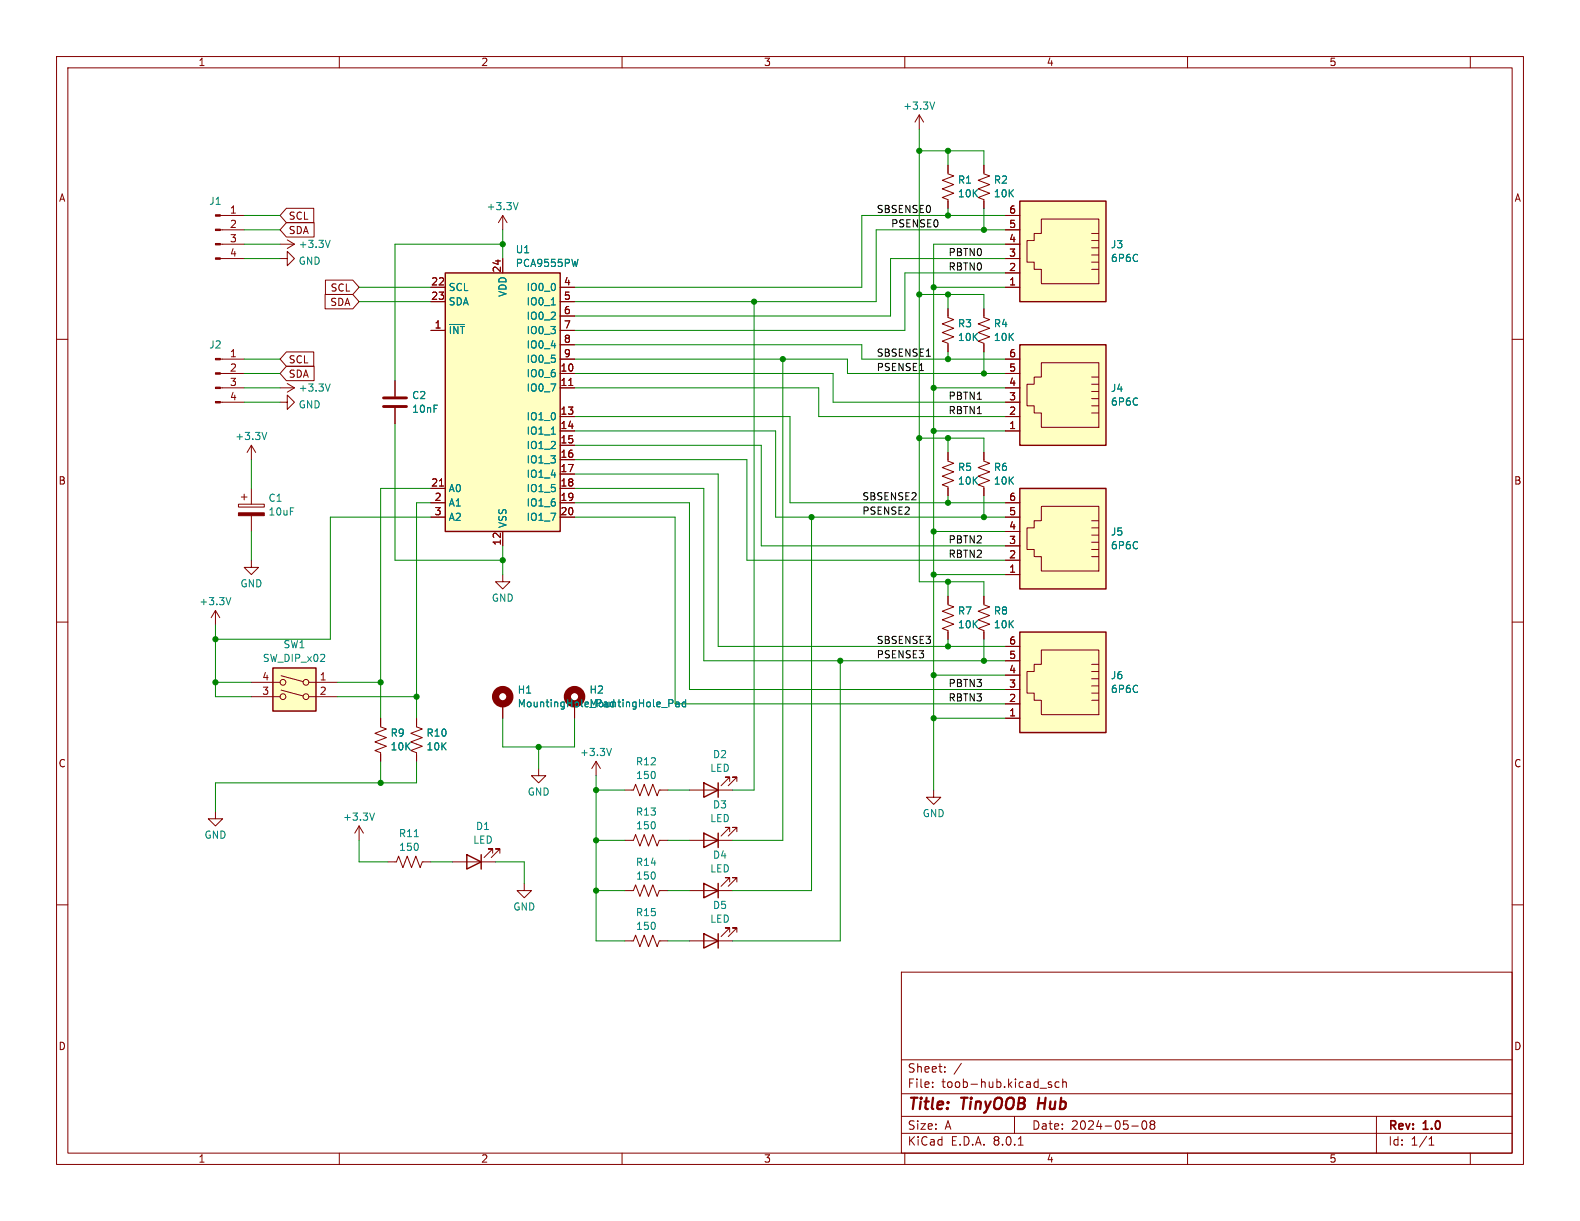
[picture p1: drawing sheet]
<svg xmlns="http://www.w3.org/2000/svg" width="279mm" height="216mm" viewBox="0 0 279 216" stroke-linecap="round" stroke-linejoin="round" font-family="sans-serif">
<g fill="none" stroke="#840000" stroke-width=".18">
<path d="M10 10h259.4v195.9h-259.4zM12 12h255.4v191.9h-255.4zM60 10v2M110 10v2M160 10v2M210 10v2M260 10v2M10 60h2M267.4 60h2M10 110h2M267.4 110h2M10 160h2"/>
<path d="M267.4 160h2M159.4 171.9h108v32h-108zM159.4 197.4h108M159.4 193.4h108M159.4 187.4h108M164.9 192.1v.2M164.9 191.4v.1M167.1 189.4v.2M167.1 188.7v.1M170 188l-1.3 1.9M179.4 197.4v3M185.9 191.4l-.3-.1-.2 .2v.2l.5 .2v.3h-.5"/>
<path d="M187.3 191.4l-.4-.1-.3 .3v.4l.1 .2h.6M187.9 191.4l.2-.1 .4 .1 .1 .9M187.9 190.8v1.5M200.1 199.1h1.2M202.1 198.3l.2-.1a.81 .81 0 0 1 .6 .6 .81 .81 0 0 1-.3 .8l-.2 .1a.81 .81 0 0 1-.3-1.4zM203.6 198.8l-.2-.3 .2-.3 .5 .1 .1 .2-.3 .3M203.6 198.8l-.2 .3v.3l.2 .3 .5-.1 .1-.2-.1-.4-.2-.2M203.6 198.8h.3M243.4 197.4v6.5M60 203.9v2M110 203.9v2M159.4 200.4h108"/>
<path d="M160 203.9v2M180.1 202.5h.8M210 203.9v2M252.7 202.5h.9M252.7 201.4l.4-.4v1.5M260 203.9v2"/>
</g>
<path d="M183.8 194.1l-.3 2" fill="none" stroke="#840000" stroke-width=".4"/>
<path d="M180.3 111.8h15.3v17.7h-15.3z" fill="#ffffc2"/>
<g fill="none" stroke="#840000" stroke-width=".18">
<path d="M167.6 80v1.5l1.1 .4-2.1 .8 2.1 .7-2.1 .8 2.1 .8-2.1 .7 1 .4v1.5M174 80v1.5l1 .4-2 .8 2 .7-2 .8 2 .8-2 .7 1 .4v1.5M88.9 101.6v1.3h1.3l-1.3 1.2-1.3-1.2h1.3M167.6 105.4v1.5l1.1 .4-2.1 .8 2.1 .7-2.1 .8 2.1 .8-2.1 .7 1 .4v1.5M174 105.4v1.5l1 .4-2 .8 2 .7-2 .8 2 .8-2 .7 1 .4v1.5M177.8 119.4h2.5M177.8 116.8h2.5M177.8 114.3h2.5M184.1 114.9h10.2v11.5h-10.2v-2.6h-1.2v-1.2h-1.3v-3.9h1.3v-1.2h1.2zM193 118.7h1.3M193 117.5h1.3M73.7 127v1.5l1 .4-2.1 .8 2.1 .7-2.1 .8 2.1 .8-2.1 .7 1.1 .4v1.5"/>
<path d="M88.9 124.5v2.5M95.2 135.9v1.3h1.3l-1.3 1.2-1.2-1.2h1.2M101.6 124.5v2.5M105.4 134.6l-.8 1.3M105.4 134.6v2.6M105.4 134.6l.8 1.3M110.5 139.7h1.5l.4-1 .8 2 .7-2 .8 2 .7-2 .8 2 .4-1h1.5M121.9 139.7h7.6M129 138.2v-.8h-.7h.7l-1.5 1.5M130.3 138.2v-.8h-.8h.8l-1.5 1.5M165.1 139.7v1.3h1.3l-1.3 1.2-1.3-1.2h1.3M177.8 127h2.5"/>
<path d="M177.8 124.5h2.5M177.8 121.9h2.5M193 123.8h1.3M193 122.6h1.3M193 121.3h1.3M193 120h1.3M68.6 152.4h1.5l.4-1 .7 2 .8-2 .8 2 .7-2 .8 2 .4-1h1.5M80 152.4h7.6M87.1 150.9v-.8h-.7h.7l-1.5 1.5M88.4 150.9v-.8h-.8h.8l-1.5 1.5M92.7 156.2v1.3h1.3l-1.3 1.3-1.3-1.3h1.3M110.5 157.5h1.5l.4-1 .8 2 .7-2 .8 2 .7-2 .8 2 .4-1h1.5"/>
<path d="M121.9 166.4h7.6M129 164.8v-.7h-.7h.7l-1.5 1.5M130.3 164.8v-.7h-.8h.8l-1.5 1.5"/>
</g>
<path d="M180.3 111.8h15.3v17.7h-15.3zM124.5 138.4l2.5 1.3-2.5 1.3zM127 138.4v2.6M82.5 151.1l2.6 1.3-2.6 1.3zM85.1 151.1v2.6M124.5 165.1l2.5 1.3-2.5 1.2zM127 165.1v2.5" fill="none" stroke="#840000" stroke-width=".25"/>
<g fill="none" stroke="#840000" stroke-width="1.3">
<circle cx="88.9" cy="123.2" r="1.27"/>
<circle cx="101.6" cy="123.2" r="1.27"/>
</g>
<path d="M108.1 132.3l-.4 1.3M119.7 124.1l.3 .1 .1 .8M120.1 124.9l-.4 .1M120.1 124.4l-.4 .1M121.2 124.2l-.3-.1-.3 .3 .2 .5h.4M121.2 123.7v1.3M73.3 147.9h.7" fill="none" stroke="#008484" stroke-width=".18"/>
<path d="M180.3 86.4h15.3v17.7h-15.3z" fill="#ffffc2"/>
<g fill="none" stroke="#840000" stroke-width=".18">
<path d="M177.8 99.1h2.5M177.8 96.5h2.5M177.8 94h2.5M177.8 91.4h2.5M177.8 88.9h2.5M184.1 89.5h10.2v11.5h-10.2v-2.6h-1.2v-1.2h-1.3v-3.9h1.3v-1.2h1.2zM193 98.4h1.3M193 97.2h1.3M193 95.9h1.3M193 94.6h1.3M193 93.3h1.3M193 92.1h1.3"/>
<path d="M177.8 101.6h2.5"/>
</g>
<path d="M180.3 86.4h15.3v17.7h-15.3z" fill="none" stroke="#840000" stroke-width=".25"/>
<path d="M180.3 61h15.3v17.7h-15.3z" fill="#ffffc2"/>
<g fill="none" stroke="#840000" stroke-width=".18">
<path d="M177.8 76.2h2.5M177.8 73.7h2.5M177.8 71.1h2.5M177.8 68.6h2.5M177.8 66h2.5M177.8 63.5h2.5M184.1 64.1h10.2v11.5h-10.2v-2.6h-1.2v-1.2h-1.3v-3.9h1.3v-1.2h1.2zM193 73h1.3M193 71.8h1.3M193 70.5h1.3M193 69.2h1.3M193 67.9h1.3"/>
<path d="M193 66.7h1.3"/>
</g>
<path d="M180.3 61h15.3v17.7h-15.3z" fill="none" stroke="#840000" stroke-width=".25"/>
<path d="M180.3 35.6h15.3v17.7h-15.3z" fill="#ffffc2"/>
<g fill="none" stroke="#840000" stroke-width=".18">
<path d="M39 38.1h4.2M162.6 20.3l-.8 1.3M162.6 20.3v2.6M162.6 20.3l.7 1.3M167.6 29.2v1.5l1.1 .4-2.1 .8 2.1 .7-2.1 .8 2.1 .8-2.1 .7 1 .4v1.5M174 29.2v1.5l1 .4-2 .8 2 .7-2 .8 2 .8-2 .7 1 .4v1.5M177.8 38.1h2.5M184.1 38.7h10.2v11.5h-10.2v-2.6h-1.2v-1.2h-1.3v-3.9h1.3v-1.2h1.2zM39 45.7h4.2M39 43.2h4.2M39 40.6h4.2M167.6 54.6v1.5l1.1 .4-2.1 .8 2.1 .7-2.1 .8 2.1 .8-2.1 .7 1 .4v1.5"/>
<path d="M174 54.6v1.5l1 .4-2 .8 2 .7-2 .8 2 .8-2 .7 1 .4v1.5M177.8 50.8h2.5M177.8 48.3h2.5M177.8 45.7h2.5M177.8 43.2h2.5M177.8 40.6h2.5M193 47.6h1.3M193 46.4h1.3M193 45.1h1.3M193 43.8h1.3M193 42.5h1.3M193 41.3h1.3"/>
<path d="M44.4 78.7l-.7 1.3M44.4 78.7v2.6M44.4 78.7l.8 1.3M42.2 89.2h4.5v.5h-4.5zM42.7 87.9h1M43.2 87.4v1M44.4 86.4v2.8M44.4 91.2v2.8"/>
</g>
<path d="M180.3 35.6h15.3v17.7h-15.3z" fill="none" stroke="#840000" stroke-width=".25"/>
<path d="M165.3 18l-.4 1.3M47.2 76.5l-.5 1.2" fill="none" stroke="#008484" stroke-width=".18"/>
<g fill="#840000" stroke="#840000" stroke-width=".18">
<path d="M38.1 45.6h.9v.2h-.9z"/>
<path d="M38.1 43.1h.9v.2h-.9z"/>
<path d="M38.1 40.5h.9v.3h-.9z"/>
<path d="M38.1 38h.9v.2h-.9z"/>
<path d="M42.2 90.7h4.5v.5h-4.5z"/>
</g>
<path d="M48.3 118.1h7.6v7.6h-7.6z" fill="#ffffc2"/>
<g fill="none" stroke="#840000" stroke-width=".18">
<path d="M88.9 38.1l-.8 1.3M88.9 38.1v2.5M88.9 38.1l.8 1.3M49.5 45.7h1.3v-1.2l1.3 1.2-1.3 1.3v-1.3M49.5 43.2h2.6M50.8 42.4l1.3 .8M52.1 43.2l-1.3 .7M39 68.6h4.2M39 71.1h4.2M39 66h4.2M39 63.5h4.2M49.5 71.1h1.3v-1.2l1.3 1.2-1.3 1.3v-1.3"/>
<path d="M49.5 68.6h2.6M50.8 67.8l1.3 .8M52.1 68.6l-1.3 .7M69.8 67.3v2.8M69.8 72.1v2.8M44.4 99.1v1.2h1.3l-1.3 1.3-1.2-1.3h1.2M38.1 108l-.8 1.2M38.1 108v2.5M38.1 108l.8 1.2M49.7 119.5l3.9 1M44.4 120.7h5.1M44.4 123.2h5.1"/>
<path d="M49.7 122l3.9 1.1M54.6 120.7h5.1M54.6 123.2h5.1M67.3 127v1.5l1 .4-2 .8 2 .7-2 .8 2 .8-2 .7 1 .4v1.5M38.1 143.5v1.3h1.3l-1.3 1.3-1.3-1.3h1.3M63.5 146.1l-.8 1.2M63.5 146.1v2.5M63.5 146.1l.8 1.2M110.5 148.6h1.5l.4-1 .8 2 .7-2 .8 2 .7-2 .8 2 .4-1h1.5M121.9 148.6h7.6M121.9 157.5h7.6M129 156v-.8h-.7h.7l-1.5 1.5"/>
<path d="M129 147.1v-.8h-.7h.7l-1.5 1.5M130.3 156v-.8h-.8h.8l-1.5 1.5M130.3 147.1v-.8h-.8h.8l-1.5 1.5M110.5 166.4h1.5l.4-1 .8 2 .7-2 .8 2 .7-2 .8 2 .4-1h1.5"/>
<circle cx="50" cy="123.2" r=".51"/>
<circle cx="50" cy="120.7" r=".51"/>
<circle cx="54.1" cy="120.7" r=".51"/>
<circle cx="54.1" cy="123.2" r=".51"/>
</g>
<path d="M48.3 118.1h7.6v7.6h-7.6zM124.5 156.2l2.5 1.3-2.5 1.3zM124.5 147.3l2.5 1.3-2.5 1.3zM127 147.3v2.6M127 156.2v2.6" fill="none" stroke="#840000" stroke-width=".25"/>
<path d="M91.6 35.8l-.4 1.3M58.4 42.5l-.4 1.3M58.4 67.9l-.4 1.3M40.8 105.7l-.4 1.2M66.2 143.8l-.4 1.2" fill="none" stroke="#008484" stroke-width=".18"/>
<path d="M67.8 71.9h4.1M67.8 70.4h4.1" fill="none" stroke="#840000" stroke-width=".51"/>
<g fill="#840000" stroke="#840000" stroke-width=".18">
<path d="M38.1 71h.9v.2h-.9z"/>
<path d="M38.1 68.5h.9v.2h-.9z"/>
<path d="M38.1 65.9h.9v.3h-.9z"/>
<path d="M38.1 63.4h.9v.2h-.9z"/>
</g>
<path d="M78.7 48.3h20.4v45.7h-20.4z" fill="#ffffc2"/>
<path d="M78.7 48.3h20.4v45.7h-20.4z" fill="none" stroke="#840000" stroke-width=".25"/>
<g fill="none" stroke="#840000" stroke-width=".18">
<path d="M50.6 39.4h4.9v2.5h-4.9l-1.1-1.3zM50.6 36.8h4.9v2.6h-4.9l-1.1-1.3zM167.6 29.2v1.3M167.6 35.6v1.2M174 29.2v1.3M174 35.6v1.2M177.8 38.1h2.5M57.5 52.1h4.9l1.1 1.2-1.1 1.3h-4.9zM57.5 49.5h4.9l1.1 1.3-1.1 1.3h-4.9zM76.2 58.4h2.5M76.2 50.8h2.5M76.2 53.3h2.5"/>
<path d="M88.9 45.7v2.6M99.1 58.4h2.5M99.1 50.8h2.5M99.1 53.3h2.5M99.1 55.9h2.5M167.6 54.6v1.3M174 54.6v1.3M177.8 50.8h2.5M177.8 48.3h2.5M177.8 45.7h2.5M177.8 43.2h2.5M177.8 40.6h2.5"/>
<path d="M50.6 62.2h4.9v2.6h-4.9l-1.1-1.3zM50.6 64.8h4.9v2.5h-4.9l-1.1-1.3zM69.8 67.3v2.8M69.8 72.1v2.8M99.1 66h2.5M99.1 68.6h2.5M99.1 73.7h2.5M99.1 76.2h2.5M99.1 78.7h2.5M99.1 61h2.5M99.1 63.5h2.5M100.6 68.2h.7"/>
<path d="M167.6 61v1.2M174 61v1.2M177.8 66h2.5M177.8 68.6h2.5M177.8 73.7h2.5M177.8 76.2h2.5M177.8 63.5h2.5M177.8 71.1h2.5M76.2 86.4h2.5M76.2 88.9h2.5M76.2 91.4h2.5M77.7 85.9h.7"/>
<path d="M88.9 94v2.5M99.1 81.3h2.5M99.1 83.8h2.5M99.1 86.4h2.5M99.1 88.9h2.5M99.1 91.4h2.5M167.6 80v1.3M167.6 86.4v1.2M174 80v1.3M174 86.4v1.2M177.8 88.9h2.5M177.8 91.4h2.5"/>
<path d="M177.8 99.1h2.5M177.8 96.5h2.5M177.8 94h2.5M167.6 105.4v1.3M167.6 111.8v1.2M174 105.4v1.3M174 111.8v1.2M177.8 101.6h2.5M177.8 119.4h2.5M177.8 116.8h2.5M177.8 114.3h2.5M67.3 127v1.3"/>
<path d="M67.3 133.4v1.2M73.7 127v1.3M73.7 133.4v1.2M88.9 124.5v2.5M101.6 124.5v2.5M177.8 127h2.5M177.8 124.5h2.5M177.8 121.9h2.5"/>
</g>
<path d="M79.5 57.4h2.6M97.5 53.9h.7M102.2 45.8l-.3 1.3M97.5 76.8h.7M119.7 124.1l.3 .1 .1 .8M120.1 124.9l-.4 .1M120.1 124.4l-.4 .1M121.2 124.2l-.3-.1-.3 .3 .2 .5h.4M121.2 123.7v1.3" fill="none" stroke="#008484" stroke-width=".18"/>
<g fill="none" stroke="#008400" stroke-width=".18">
<path d="M43.2 38.1h6.3M162.6 22.9v80h11.4v2.5M162.6 26.7h11.4v2.5M167.6 26.7v2.5M167.6 36.8v1.3M174 36.8v3.8M177.8 38.1h-25.4v12.7h-50.8M43.2 43.2h6.3M43.2 40.6h6.3M43.2 45.7h6.3M63.5 50.8h12.7M63.5 53.3h12.7"/>
<path d="M88.9 43.2h-19.1v24.1M88.9 40.6v5.1M133.3 53.3v86.4h-3.8M162.6 52.1h11.4v2.5M165.1 50.8h12.7M167.6 52.1v2.5M177.8 43.2h-12.7v96.5M177.8 40.6h-22.9v12.7h-53.3M177.8 45.7h-20.3v10.2h-55.9M177.8 48.3h-17.8v10.1h-58.4M43.2 66h6.3M43.2 71.1h6.3"/>
<path d="M43.2 63.5h6.3M43.2 68.6h6.3M69.8 74.9v24.2h19.1M101.6 66h45.7v5.1h30.5M101.6 63.5h48.3v2.5h27.9M101.6 76.2h35.6v15.2h40.6M101.6 61h50.8v2.5h25.4M101.6 68.6h43.2v5.1h33M101.6 73.7h38.1v15.2h38.1M101.6 78.7h33v17.8h43.2M138.4 63.5v85.1h-8.9M162.6 77.5h11.4v2.5"/>
<path d="M165.1 68.6h12.7M165.1 76.2h12.7M167.6 62.2v1.3M167.6 77.5v2.5M174 62.2v3.8M44.4 81.3v5.1M44.4 94v5.1M76.2 91.4h-17.8v21.6h-20.3M76.2 88.9h-2.5v38.1M76.2 86.4h-8.9v40.6M88.9 96.5v5.1M101.6 91.4h17.8v33.1h58.4"/>
<path d="M101.6 83.8h25.4v30.5h50.8M101.6 88.9h20.3v33h55.9M101.6 86.4h22.9v30.4h53.3M101.6 81.3h30.5v17.8h45.7M143.5 91.4v66.1h-14M165.1 94h12.7M167.6 87.6v1.3M174 87.6v3.8M38.1 110.5v12.7h6.3M148.6 116.8v49.6h-19.1M165.1 101.6h12.7M165.1 119.4h12.7"/>
<path d="M167.6 102.9v2.5M167.6 113v1.3M174 113v3.8M38.1 120.7h6.3M59.7 120.7h7.6M59.7 123.2h14M67.3 134.6v3.8M73.7 134.6v3.8h-35.6v5.1M88.9 127v5.1h12.7v-5.1M95.2 132.1v3.8M105.4 139.7h5.1M105.4 137.2v29.2h5.1"/>
<path d="M118.1 139.7h3.8M165.1 127h12.7M63.5 148.6v3.8h5.1M76.2 152.4h3.8M87.6 152.4h5.1v3.8M105.4 148.6h5.1M105.4 157.5h5.1M118.1 148.6h3.8M118.1 157.5h3.8M118.1 166.4h3.8"/>
</g>
<g fill="#008400" stroke="#008400" stroke-width=".18">
<circle cx="165.1" cy="68.6" r=".46"/>
<circle cx="167.6" cy="63.5" r=".46"/>
<circle cx="174" cy="66" r=".46"/>
<circle cx="165.1" cy="76.2" r=".46"/>
<circle cx="162.6" cy="52.1" r=".46"/>
<circle cx="167.6" cy="102.9" r=".46"/>
<circle cx="162.6" cy="77.5" r=".46"/>
<circle cx="143.5" cy="91.4" r=".46"/>
<circle cx="167.6" cy="77.5" r=".46"/>
<circle cx="167.6" cy="38.1" r=".46"/>
<circle cx="167.6" cy="52.1" r=".46"/>
<circle cx="165.1" cy="50.8" r=".46"/>
<circle cx="167.6" cy="26.7" r=".46"/>
<circle cx="162.6" cy="26.7" r=".46"/>
<circle cx="174" cy="40.6" r=".46"/>
<circle cx="174" cy="91.4" r=".46"/>
<circle cx="167.6" cy="88.9" r=".46"/>
<circle cx="165.1" cy="94" r=".46"/>
<circle cx="165.1" cy="101.6" r=".46"/>
<circle cx="67.3" cy="138.4" r=".46"/>
<circle cx="105.4" cy="157.5" r=".46"/>
<circle cx="105.4" cy="148.6" r=".46"/>
<circle cx="95.2" cy="132.1" r=".46"/>
<circle cx="105.4" cy="139.7" r=".46"/>
<circle cx="133.3" cy="53.3" r=".46"/>
<circle cx="88.9" cy="43.2" r=".46"/>
<circle cx="138.4" cy="63.5" r=".46"/>
<circle cx="148.6" cy="116.8" r=".46"/>
<circle cx="167.6" cy="114.3" r=".46"/>
<circle cx="174" cy="116.8" r=".46"/>
<circle cx="165.1" cy="119.4" r=".46"/>
<circle cx="165.1" cy="127" r=".46"/>
<circle cx="88.9" cy="99.1" r=".46"/>
<circle cx="73.7" cy="123.2" r=".46"/>
<circle cx="67.3" cy="120.7" r=".46"/>
<circle cx="38.1" cy="120.7" r=".46"/>
<circle cx="38.1" cy="113" r=".46"/>
</g>
<g font-size="2.8" fill="#840000">
<text x="160.4" y="196.8">Title:</text>
<text x="170.1" y="196.8">TinyOOB</text>
<text x="184.4" y="196.8">Hub</text>
</g>
<g font-size="2.1" fill="#840000">
<text x="160.4" y="189.9">Sheet:</text>
<text x="160.4" y="192.6">File:</text>
<text x="166.5" y="192.6">toob-hub.kicad_sch</text>
<text x="160.4" y="202.8">KiCad</text>
<text x="160.4" y="200">Size:</text>
<text x="167.1" y="200">A</text>
<text x="168.1" y="202.8">E.D.A.</text>
<text x="175.7" y="202.8">8.0.1</text>
<text x="182.4" y="200">Date:</text>
<text x="189.4" y="200">2024-05-08</text>
<text x="245.4" y="200.2">Rev:</text>
<text x="245.4" y="202.8">Id:</text>
<text x="249.5" y="202.8">1/1</text>
<text x="251.8" y="200.2">1.0</text>
</g>
<g font-size="1.8" fill="#840000">
<text x="35" y="11.9">1</text>
<text x="85" y="11.9">2</text>
<text x="135" y="11.9">3</text>
<text x="185" y="11.9">4</text>
<text x="235" y="11.9">5</text>
<text x="10.3" y="35.9">A</text>
<text x="267.7" y="35.9">A</text>
<text x="40.6" y="37.8">1</text>
<text x="40.6" y="40.4">2</text>
<text x="51" y="41.6">SDA</text>
<text x="51" y="39.1">SCL</text>
<text x="178.4" y="40.4">5</text>
<text x="178.4" y="37.8">6</text>
<text x="40.6" y="42.9">3</text>
<text x="40.6" y="45.5">4</text>
<text x="178.4" y="45.5">3</text>
<text x="178.4" y="42.9">4</text>
<text x="58.4" y="51.8">SCL</text>
<text x="76.2" y="50.5">22</text>
<text x="76.2" y="53.1">23</text>
<text x="88.6" y="48.3" transform="rotate(-90 88.6 48.3)">24</text>
<text x="99.6" y="50.5">4</text>
<text x="99.6" y="53.1">5</text>
<text x="178.4" y="50.5">1</text>
<text x="178.4" y="48">2</text>
<text x="58.3" y="54.3">SDA</text>
<text x="76.8" y="58.2">1</text>
<text x="99.6" y="55.6">6</text>
<text x="99.6" y="58.2">7</text>
<text x="40.6" y="63.2">1</text>
<text x="40.6" y="65.8">2</text>
<text x="51" y="64.5">SCL</text>
<text x="99" y="65.8">10</text>
<text x="99.6" y="60.7">8</text>
<text x="99.6" y="63.2">9</text>
<text x="178.4" y="65.8">5</text>
<text x="178.4" y="63.2">6</text>
<text x="40.6" y="68.3">3</text>
<text x="40.6" y="70.9">4</text>
<text x="51" y="67">SDA</text>
<text x="99" y="68.3">11</text>
<text x="178.4" y="70.9">3</text>
<text x="178.4" y="68.3">4</text>
<text x="99" y="73.4">13</text>
<text x="99" y="75.9">14</text>
<text x="178.4" y="75.9">1</text>
<text x="178.4" y="73.4">2</text>
<text x="99" y="78.5">15</text>
<text x="99" y="81">16</text>
<text x="99" y="83.6">17</text>
<text x="10.3" y="85.9">B</text>
<text x="76.2" y="86.1">21</text>
<text x="76.8" y="88.6">2</text>
<text x="99" y="86.1">18</text>
<text x="99" y="88.6">19</text>
<text x="178.4" y="88.6">6</text>
<text x="267.7" y="85.9">B</text>
<text x="76.8" y="91.2">3</text>
<text x="99" y="91.2">20</text>
<text x="178.4" y="93.7">4</text>
<text x="178.4" y="91.2">5</text>
<text x="88.6" y="96.6" transform="rotate(-90 88.6 96.6)">12</text>
<text x="178.4" y="101.3">1</text>
<text x="178.4" y="98.8">2</text>
<text x="178.4" y="96.3">3</text>
<text x="178.4" y="119.1">4</text>
<text x="178.4" y="116.6">5</text>
<text x="178.4" y="114">6</text>
<text x="46.3" y="122.9">3</text>
<text x="46.3" y="120.4">4</text>
<text x="56.4" y="120.4">1</text>
<text x="56.4" y="122.9">2</text>
<text x="178.4" y="124.2">2</text>
<text x="178.4" y="121.7">3</text>
<text x="178.4" y="126.7">1</text>
<text x="10.3" y="135.9">C</text>
<text x="267.7" y="135.9">C</text>
<text x="10.3" y="185.9">D</text>
<text x="267.7" y="185.9">D</text>
<text x="35" y="205.8">1</text>
<text x="85" y="205.8">2</text>
<text x="135" y="205.8">3</text>
<text x="185" y="205.8">4</text>
<text x="235" y="205.8">5</text>
</g>
<g font-size="1.8" fill="#008484">
<text x="159.6" y="19.6">+3.3V</text>
<text x="169.3" y="32.7">R1</text>
<text x="169.3" y="35.1">10K</text>
<text x="175.7" y="32.7">R2</text>
<text x="175.7" y="35.1">10K</text>
<text x="36.9" y="36.4">J1</text>
<text x="86" y="37.4">+3.3V</text>
<text x="52.7" y="47">GND</text>
<text x="52.7" y="44">+3.3V</text>
<text x="91.1" y="45">U1</text>
<text x="91.1" y="47.4">PCA9555PW</text>
<text x="196.4" y="44.1">J3</text>
<text x="196.4" y="46.5">6P6C</text>
<text x="79.2" y="51.7">SCL</text>
<text x="89.8" y="52.6" transform="rotate(-90 89.8 52.6)">VDD</text>
<text x="93" y="51.7">IO0_0</text>
<text x="79.2" y="59.3">~{INT}</text>
<text x="79.2" y="54.2">SDA</text>
<text x="93" y="54.2">IO0_1</text>
<text x="93" y="56.7">IO0_2</text>
<text x="93" y="59.3">IO0_3</text>
<text x="169.3" y="58.1">R3</text>
<text x="175.7" y="58.1">R4</text>
<text x="36.9" y="61.8">J2</text>
<text x="93" y="61.8">IO0_4</text>
<text x="93" y="64.4">IO0_5</text>
<text x="169.3" y="60.5">10K</text>
<text x="175.7" y="60.5">10K</text>
<text x="52.7" y="69.4">+3.3V</text>
<text x="72.8" y="70.8">C2</text>
<text x="93" y="66.9">IO0_6</text>
<text x="93" y="69.4">IO0_7</text>
<text x="196.4" y="69.5">J4</text>
<text x="196.4" y="71.9">6P6C</text>
<text x="52.7" y="72.4">GND</text>
<text x="72.8" y="73.2">10nF</text>
<text x="93" y="74.5">IO1_0</text>
<text x="93" y="77.1">IO1_1</text>
<text x="41.5" y="78">+3.3V</text>
<text x="93" y="79.6">IO1_2</text>
<text x="93" y="82.1">IO1_3</text>
<text x="169.3" y="83.5">R5</text>
<text x="175.7" y="83.5">R6</text>
<text x="47.4" y="88.9">C1</text>
<text x="79.2" y="89.8">A1</text>
<text x="79.2" y="87.2">A0</text>
<text x="93" y="84.7">IO1_4</text>
<text x="93" y="87.2">IO1_5</text>
<text x="93" y="89.8">IO1_6</text>
<text x="169.3" y="85.9">10K</text>
<text x="175.7" y="85.9">10K</text>
<text x="47.4" y="91.4">10uF</text>
<text x="79.2" y="92.3">A2</text>
<text x="89.8" y="93.5" transform="rotate(-90 89.8 93.5)">VSS</text>
<text x="93" y="92.3">IO1_7</text>
<text x="196.4" y="94.9">J5</text>
<text x="196.4" y="97.3">6P6C</text>
<text x="35.2" y="107.2">+3.3V</text>
<text x="42.4" y="104.1">GND</text>
<text x="86.9" y="106.6">GND</text>
<text x="169.3" y="108.9">R7</text>
<text x="169.3" y="111.3">10K</text>
<text x="175.7" y="108.9">R8</text>
<text x="175.7" y="111.3">10K</text>
<text x="46.4" y="117.3">SW_DIP_x02</text>
<text x="50" y="114.8">SW1</text>
<text x="91.4" y="122.8">H1</text>
<text x="91.4" y="125.3">MountingHole_Pad</text>
<text x="104.1" y="122.8">H2</text>
<text x="104.1" y="125.3">MountingHole_Pad</text>
<text x="196.4" y="120.3">J6</text>
<text x="196.4" y="122.7">6P6C</text>
<text x="69" y="130.5">R9</text>
<text x="75.3" y="130.5">R10</text>
<text x="69" y="132.9">10K</text>
<text x="75.3" y="132.9">10K</text>
<text x="102.5" y="133.9">+3.3V</text>
<text x="112.4" y="135.5">R12</text>
<text x="112.4" y="138">150</text>
<text x="125.5" y="136.7">LED</text>
<text x="126" y="134.3">D2</text>
<text x="93.2" y="140.9">GND</text>
<text x="126" y="143.2">D3</text>
<text x="36.1" y="148.5">GND</text>
<text x="60.6" y="145.3">+3.3V</text>
<text x="70.4" y="148.2">R11</text>
<text x="83.6" y="149.4">LED</text>
<text x="84.1" y="147">D1</text>
<text x="112.4" y="144.4">R13</text>
<text x="112.4" y="146.8">150</text>
<text x="125.5" y="145.6">LED</text>
<text x="163.1" y="144.7">GND</text>
<text x="70.5" y="150.7">150</text>
<text x="112.4" y="153.3">R14</text>
<text x="112.4" y="155.7">150</text>
<text x="125.5" y="154.5">LED</text>
<text x="126" y="152">D4</text>
<text x="90.7" y="161.2">GND</text>
<text x="126" y="160.9">D5</text>
<text x="112.4" y="162.2">R15</text>
<text x="112.4" y="164.6">150</text>
<text x="125.5" y="163.4">LED</text>
</g>
<g font-size="1.8">
<text x="154.9" y="37.8">SBSENSE0</text>
<text x="157.5" y="40.3">PSENSE0</text>
<text x="167.6" y="45.4">PBTN0</text>
<text x="167.6" y="47.9">RBTN0</text>
<text x="154.9" y="65.7">PSENSE1</text>
<text x="154.9" y="63.2">SBSENSE1</text>
<text x="167.6" y="70.8">PBTN1</text>
<text x="167.6" y="73.3">RBTN1</text>
<text x="152.4" y="88.6">SBSENSE2</text>
<text x="152.4" y="91.1">PSENSE2</text>
<text x="167.6" y="96.2">PBTN2</text>
<text x="167.6" y="98.7">RBTN2</text>
<text x="154.9" y="114">SBSENSE3</text>
<text x="154.9" y="116.5">PSENSE3</text>
<text x="167.6" y="121.6">PBTN3</text>
<text x="167.6" y="124.1">RBTN3</text>
</g>
</svg>
